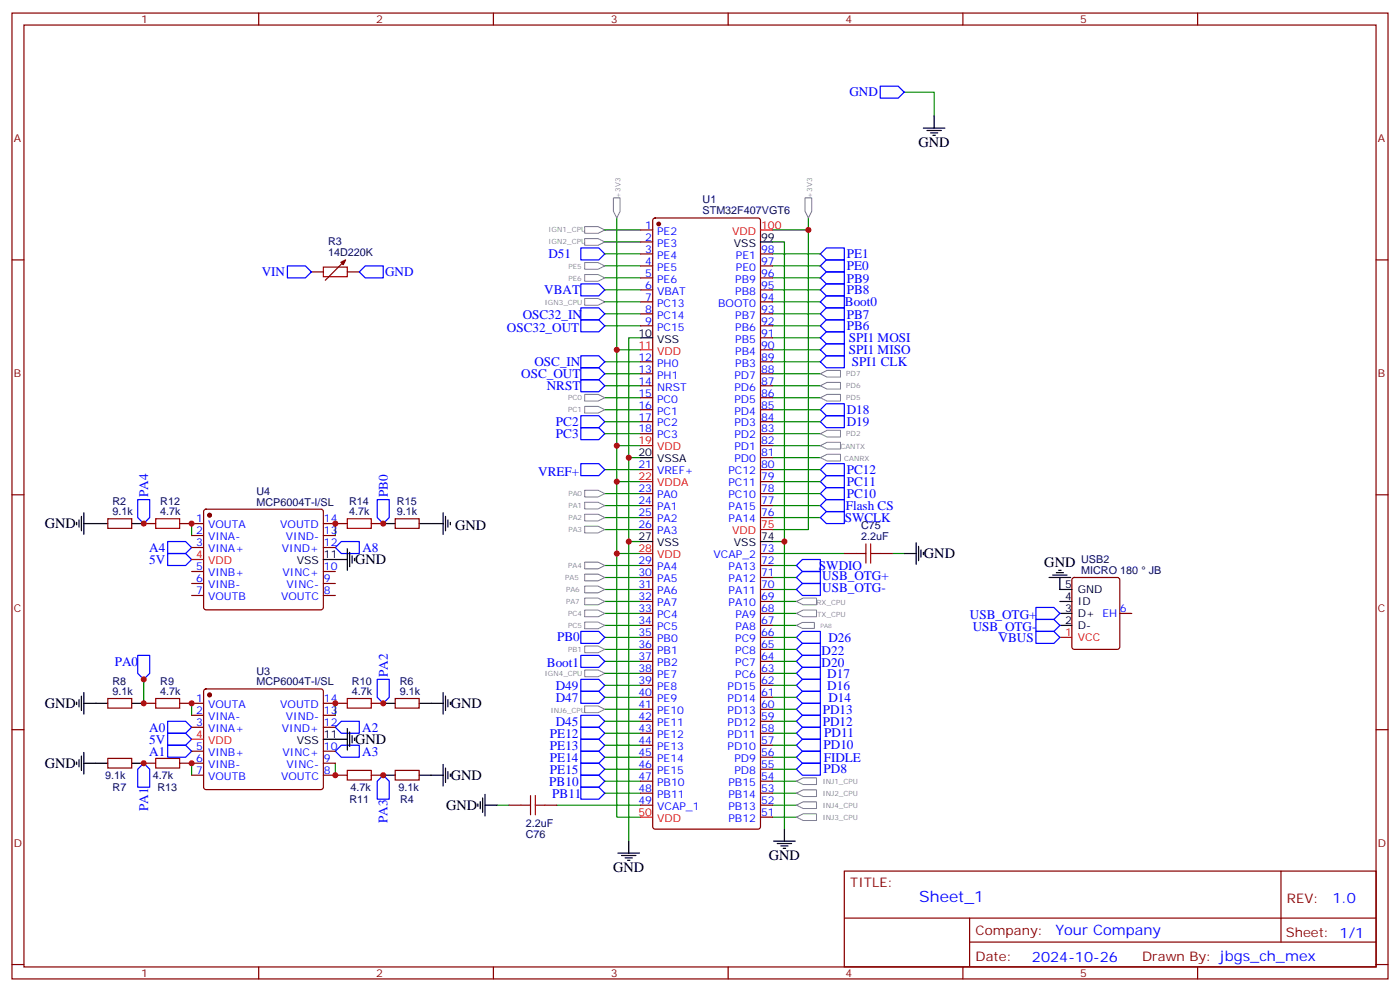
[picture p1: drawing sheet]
<svg xmlns="http://www.w3.org/2000/svg" width="412mm" height="292mm" viewBox="0 0 412 292" stroke-linecap="round" stroke-linejoin="round" font-family="sans-serif">
<g fill="none" stroke="#870000" stroke-width=".35">
<path d="M3.5 3.8h405.4v284.4h-405.4zM7.1 7.4h398.2v277.3h-398.2zM76.2 3.8v3.6M145.3 3.8v3.6M214.5 3.8v3.6M283.6 3.8v3.6M352.8 3.8v3.6M3.5 76.5h3.6M405.3 76.5h3.6M3.5 145.7h3.6M405.3 145.7h3.6M3.5 214.8h3.6"/>
<path d="M405.3 214.8h3.6M248.7 256.4h156.6v28.3h-156.6zM377.3 256.5v20.8M248.7 270.3h156.5M285.6 277.3h119.6M285.6 270.3v14.1M3.5 284h3.6M76.2 284.7v3.5M145.3 284.7v3.5M214.5 284.7v3.5M283.6 284.7v3.5M352.8 284.7v3.5"/>
<path d="M405.3 284h3.6"/>
</g>
<g fill="none" stroke="#00f" stroke-width=".35">
<path d="M171.1 73h5.3l1.8 1.8-1.8 1.7h-5.3zM241.7 74.8l1.7-1.8h5.3v3.5h-5.3zM241.7 78.3l1.7-1.8h5.3v3.5h-5.3zM171.1 83.6h5.3l1.8 1.7-1.8 1.8h-5.3zM241.7 85.3l1.7-1.7h5.3v3.5h-5.3zM241.7 81.8l1.7-1.8h5.3v3.6h-5.3zM241.7 92.4l1.7-1.8h5.3v3.6h-5.3zM241.7 95.9l1.7-1.7h5.3v3.5h-5.3zM171.1 125.9h5.3l1.8 1.8-1.8 1.7h-5.3zM171.1 122.4h5.3l1.8 1.7-1.8 1.8h-5.3zM241.7 138.3l1.7-1.8h5.3v3.5h-5.3zM241.7 120.6l1.7-1.7h5.3v3.5h-5.3z"/>
<path d="M241.7 124.1l1.7-1.7h5.3v3.5h-5.3zM241.7 141.8l1.7-1.8h5.3v3.5h-5.3zM241.7 145.3l1.7-1.8h5.3v3.6h-5.3zM171.1 200h5.3l1.8 1.8-1.8 1.7h-5.3zM234.6 194.7l1.8-1.8h5.3v3.6h-5.3zM234.6 198.2l1.8-1.7h5.3v3.5h-5.3zM234.6 187.6l1.8-1.7h5.3v3.5h-5.3zM236.4 189.4h5.3v3.5h-5.3l-1.8-1.7zM171.1 217.6h5.3l1.8 1.8-1.8 1.8h-5.3zM171.1 214.1h5.3l1.8 1.8-1.8 1.7h-5.3zM171.1 203.5h5.3l1.8 1.8-1.8 1.7h-5.3zM171.1 210.6h5.3l1.8 1.7-1.8 1.8h-5.3z"/>
<path d="M234.6 208.8l1.8-1.8h5.3v3.6h-5.3zM234.6 212.3l1.8-1.7h5.3v3.5h-5.3zM234.6 201.8l1.8-1.8h5.3v3.5h-5.3zM234.6 205.3l1.8-1.8h5.3v3.5h-5.3zM171.1 231.7h5.3l1.8 1.8-1.8 1.8h-5.3zM171.1 228.2h5.3l1.8 1.8-1.8 1.7h-5.3zM171.1 224.7h5.3l1.8 1.7-1.8 1.8h-5.3zM171.1 221.2h5.3l1.8 1.7-1.8 1.8h-5.3z"/>
</g>
<g fill="#fff" stroke="#828282" stroke-width=".29">
<path d="M172.2 197.2h4l2 1-2 1h-4z"/>
<path d="M172.2 87.9h4l2 1-2 1h-4z"/>
<path d="M172.2 70.2h4l2 1-2 1h-4z"/>
<path d="M172.2 66.7h4l2 1-2 1h-4z"/>
</g>
<g fill="none" stroke="#008700" stroke-width=".35">
<path d="M178.2 78.3h10.5M178.2 74.8h10.5M178.2 71.2h10.5M178.2 67.7h10.5M181.7 64.2v38.8h7M227.5 71.2h3.6v88.2h-3.6M227.5 78.3h14.2M227.5 74.8h14.2M238.1 67.7v88.2h-10.6M238.1 64.2v3.5h-10.6M178.2 92.4h10.5M178.2 85.3h10.5"/>
<path d="M178.2 81.8h10.5M178.2 95.9h10.5M178.2 88.9h10.5M188.7 99.4h-3.5v60h3.5M227.5 92.4h14.2M227.5 85.3h14.2M227.5 81.8h14.2M227.5 95.9h14.2M227.5 88.9h14.2M227.5 99.4h14.2M178.2 110h10.5M178.2 106.5h10.5"/>
<path d="M178.2 117.1h10.5M178.2 113.6h10.5M181.7 103v28.2h7M227.5 110h14.2M227.5 103h14.2M227.5 106.5h14.2M227.5 117.1h14.2M227.5 113.6h14.2M178.2 138.3h10.5M178.2 124.1h10.5M178.2 120.6h10.5M178.2 127.7h10.5"/>
<path d="M181.7 131.2v31.7h7M185.2 134.7h3.5M227.5 138.3h14.2M227.5 124.1h14.2M227.5 120.6h14.2M227.5 134.7h14.2M227.5 131.2h14.2M227.5 127.7h14.2M56.4 154.1v3.6M98.8 154.1v3.6M178.2 148.8h10.5M178.2 152.4h10.5"/>
<path d="M178.2 145.3h10.5M178.2 155.9h10.5M181.7 141.8h7M185.2 159.4v88.2M227.5 148.8h14.2M227.5 152.4h14.2M227.5 141.8h14.2M227.5 145.3h14.2M231.1 159.4v84.7M178.2 166.5h10.5M178.2 170h10.5M178.2 173.5h10.5"/>
<path d="M178.2 177.1h10.5M181.7 162.9v77.7h7M227.5 166.5h7.1M227.5 162.9h21.2M227.5 170h7.1M227.5 173.5h7.1M227.5 177.1h7.1M262.8 162.9h3.5M42.3 200v7M178.2 198.2h10.5M178.2 194.7h10.5M178.2 184.1h10.5"/>
<path d="M178.2 187.6h10.5M178.2 191.2h10.5M178.2 180.6h10.5M227.5 198.2h7.1M227.5 194.7h7.1M227.5 184.1h7.1M227.5 187.6h7.1M227.5 191.2h7.1M227.5 180.6h7.1M56.4 207v3.6M98.8 207v3.6M178.2 219.4h10.5"/>
<path d="M178.2 215.9h10.5M178.2 212.3h10.5M178.2 208.8h10.5M178.2 205.3h10.5M178.2 201.8h10.5M227.5 219.4h7.1M227.5 215.9h7.1M227.5 212.3h7.1M227.5 208.8h7.1M227.5 205.3h7.1M227.5 201.8h7.1M56.4 224.7v3.5"/>
<path d="M98.8 224.7v3.5M146.4 237h3.5M164 237h24.7M178.2 226.4h10.5M178.2 222.9h10.5M178.2 233.5h10.5M178.2 230h10.5M227.5 237h7.1M227.5 226.4h7.1M227.5 222.9h7.1M227.5 233.5h7.1M227.5 230h7.1"/>
<path d="M227.5 240.6h7.1"/>
</g>
<g fill="none" stroke="#00f" stroke-width=".35">
<path d="M241.7 99.4l1.7-1.7h5.3v3.5h-5.3zM243.4 87.1h5.3v3.5h-5.3l-1.7-1.7zM171.1 111.8h5.3l1.8 1.8-1.8 1.7h-5.3zM171.1 108.3h5.3l1.8 1.7-1.8 1.8h-5.3zM171.1 104.7h5.3l1.8 1.8-1.8 1.8h-5.3zM241.7 103l1.7-1.8h5.3v3.5h-5.3zM241.7 106.5l1.7-1.8h5.3v3.6h-5.3zM171.1 136.5h5.3l1.8 1.8-1.8 1.7h-5.3zM40.6 147.1h3.5v5.3l-1.8 1.7-1.7-1.7zM49.4 159.4h5.3l1.7 1.8-1.7 1.7h-5.3zM111.1 147.1h3.6v5.3l-1.8 1.7-1.8-1.7zM241.7 152.4l1.7-1.8h5.3v3.5h-5.3z"/>
<path d="M49.4 162.9h5.3l1.7 1.8-1.7 1.8h-5.3zM98.8 161.2l1.7-1.8h5.3v3.5h-5.3zM234.6 166.5l1.8-1.8h5.3v3.5h-5.3zM40.6 192.9h3.5v5.3l-1.8 1.8-1.7-1.8zM111.1 200h3.6v5.3l-1.8 1.7-1.8-1.7zM171.1 192.9h5.3l1.8 1.8-1.8 1.8h-5.3zM49.4 219.4h5.3l1.7 1.8-1.7 1.7h-5.3zM49.4 212.3h5.3l1.7 1.8-1.7 1.8h-5.3zM49.4 215.9h5.3l1.7 1.7-1.7 1.8h-5.3zM98.8 214.1l1.7-1.8h5.3v3.6h-5.3zM234.6 219.4l1.8-1.8h5.3v3.6h-5.3zM234.6 215.9l1.8-1.8h5.3v3.5h-5.3z"/>
<path d="M42.3 224.7l1.8 1.7v5.3h-3.5v-5.3zM98.8 221.2l1.7-1.8h5.3v3.5h-5.3zM112.9 228.2l1.8 1.8v5.3h-3.6v-5.3zM234.6 226.4l1.8-1.7h5.3v3.5h-5.3zM236.4 221.2h5.3v3.5h-5.3l-1.8-1.8z"/>
</g>
<g fill="none" stroke="#000" stroke-width=".35">
<path d="M22.6 153.8v.7M23.3 153.1v2.1M24 152v4.2M24.7 154.1h7M24.7 151v6.3M38.8 154.1h3.5M112.9 154.1h3.5M123.5 154.1h7M130.5 151v6.3M131.2 152v4.2M131.9 153.1v2.1M132.6 153.8v.7"/>
<path d="M269.9 159.8v6.3M98.8 164.7h3.5M102.3 161.5v6.4M103 162.6v4.2M103.7 163.7v2.1M104.4 164.4v.7M266.3 162.9h3.6M270.6 160.8v4.3M271.3 161.9v2.1M272 162.6v.7M22.6 206.7v.7M23.3 206v2.1"/>
<path d="M24 204.9v4.3M24.7 207h7M24.7 203.9v6.3M38.8 207h3.5M98.8 217.6h3.5M102.3 214.5v6.3M103 215.5v4.2M103.7 216.6v2.1M104.4 217.3v.7M112.9 207h3.5M123.5 207h7M130.5 203.9v6.3"/>
<path d="M131.2 204.9v4.3M131.9 206v2.1M132.6 206.7v.7M22.6 224.3v.7M23.3 223.6v2.1M24 222.6v4.2M24.7 221.5v6.4M24.7 224.7h7M38.8 224.7h3.5M112.9 228.2h3.5M123.5 228.2h7M130.5 225v6.4"/>
<path d="M131.2 226.1v4.2M131.9 227.2v2.1M132.6 227.9v.7M140.8 236.7v.7M141.5 236v2.1M142.2 234.9v4.2M142.9 237h3.5M142.9 233.9v6.3M182 251.1h6.4M183.1 251.8h4.2M184.1 252.6h2.2M184.9 253.3h.7"/>
<path d="M185.2 247.6v3.5M227.9 247.6h6.3M229 248.3h4.2M230 249h2.1M230.7 249.7h.7M231.1 244.1v3.5"/>
</g>
<g fill="none" stroke="#870000" stroke-width=".35">
<path d="M31.7 152.7h7.1v2.8h-7.1zM42.3 154.1h3.6M52.9 154.1h3.5M98.8 154.1h3.5M109.4 154.1h3.5M116.4 152.7h7.1v2.8h-7.1zM248.7 162.9h3.5M259.3 162.9h3.5M31.7 205.6h7.1v2.9h-7.1zM42.3 207h3.6M52.9 207h3.5M98.8 207h3.5"/>
<path d="M109.4 207h3.5M116.4 205.6h7.1v2.9h-7.1zM31.7 223.3h7.1v2.8h-7.1zM42.3 224.7h3.6M52.9 224.7h3.5M98.8 228.2h3.5M109.4 228.2h3.5M116.4 226.8h7.1v2.8h-7.1zM149.9 237h3.6M160.5 237h3.5"/>
</g>
<g fill="none" stroke="#a10000" stroke-width=".35">
<path d="M45.9 152.7h7v2.8h-7zM102.3 152.7h7.1v2.8h-7.1zM252.2 162.9h2.9M255.1 160.1v5.7M256.5 160.1v5.7M256.5 162.9h2.8M45.9 205.6h7v2.9h-7zM102.3 205.6h7.1v2.9h-7.1zM45.9 223.3h7v2.8h-7zM102.3 226.8h7.1v2.8h-7.1zM153.5 237h2.8M156.3 234.2v5.7"/>
<path d="M157.7 234.2v5.7M157.7 237h2.8"/>
</g>
<g fill="#fff" stroke="#828282" stroke-width=".29">
<path d="M172.2 207.8h4l2 1-2 1h-4z"/>
<path d="M234.6 177.1l2-1h3.9v1.9h-3.9z"/>
<path d="M234.6 180.6l2-1h3.9v2h-3.9z"/>
<path d="M234.6 230l2-1h3.9v2h-3.9z"/>
<path d="M234.6 233.5l2-1h3.9v2h-3.9z"/>
<path d="M234.6 240.6l2-1h3.9v1.9h-3.9z"/>
<path d="M234.6 237l2-1h3.9v2h-3.9z"/>
<path d="M241.7 131.2l1.9-1h4v2h-4z"/>
<path d="M241.7 134.7l1.9-1h4v2h-4z"/>
</g>
<path d="M234.6 170l1.8-1.8h5.3v3.6h-5.3zM234.6 173.5l1.8-1.7h5.3v3.5h-5.3z" fill="none" stroke="#00f" stroke-width=".35"/>
<g fill="#fff" stroke="#828282" stroke-width=".29">
<path d="M172.2 77.3h4l2 1-2 1h-4z"/>
<path d="M180.7 58.2h2v4l-1 2-1-2z"/>
<path d="M237.1 58.2h2v4l-1 2-1-2z"/>
<path d="M172.2 144.3h4l2 1-2 1h-4z"/>
<path d="M172.2 147.8h4l2 1-2 1h-4z"/>
<path d="M172.2 151.4h4l2 1-2 1h-4z"/>
<path d="M172.2 154.9h4l2 1-2 1h-4z"/>
<path d="M172.2 165.5h4l2 1-2 1h-4z"/>
<path d="M172.2 183.1h4l2 1-2 1h-4z"/>
<path d="M172.2 179.6h4l2 1-2 1h-4z"/>
<path d="M172.2 190.2h4l2 1-2 1h-4z"/>
<path d="M172.2 116.1h4l2 1-2 1h-4z"/>
<path d="M172.2 119.6h4l2 1-2 1h-4z"/>
<path d="M234.6 184.1l1.8-.9h3.5v1.8h-3.5z"/>
</g>
<path d="M241.7 148.8l1.7-1.7h5.3v3.5h-5.3z" fill="none" stroke="#00f" stroke-width=".35"/>
<g fill="#fff" stroke="#828282" stroke-width=".29">
<path d="M241.7 117.1l1.9-1h4v2h-4z"/>
<path d="M241.7 113.6l1.9-1h4v1.9h-4z"/>
<path d="M172.2 176.1h4l2 1-2 .9h-4z"/>
<path d="M172.2 172.5h4l2 1-2 1h-4z"/>
<path d="M241.7 127.7l1.9-1h4v2h-4z"/>
<path d="M241.7 110l1.9-1h4v2h-4z"/>
<path d="M172.2 169h4l2 1-2 1h-4z"/>
</g>
<path d="M171.1 90.6h5.3l1.8 1.8-1.8 1.8h-5.3zM171.1 94.2h5.3l1.8 1.7-1.8 1.8h-5.3z" fill="none" stroke="#00f" stroke-width=".35"/>
<path d="M172.2 80.8h4l2 1-2 1h-4z" fill="#fff" stroke="#828282" stroke-width=".29"/>
<g fill="#870000" stroke="#870000" stroke-width=".35">
<path d="M100.4 77.2l1.4-.7-.7 1.4z"/>
<circle cx="61.7" cy="204.6" r=".53"/>
<circle cx="61.7" cy="151.7" r=".53"/>
<circle cx="194" cy="65.9" r=".53"/>
</g>
<g fill="none" stroke="#870000" stroke-width=".35">
<path d="M101.1 77.2l-5.3 5.3M188.7 67.7h3.6M188.7 71.2h3.6M188.7 74.8h3.6M188.7 78.3h3.6M192.5 64.4l.5-.2h30.3l.5 .2 .2 .5v178.5l-.2 .5-.5 .2h-30.3l-.5-.2-.2-.5v-178.5zM224 74.8h3.5M224 78.3h3.5M91.7 80h3.5M102.3 80h3.5M188.7 81.8h3.6M188.7 85.3h3.6"/>
<path d="M188.7 88.9h3.6M188.7 92.4h3.6M188.7 95.9h3.6M224 81.8h3.5M224 85.3h3.5M224 88.9h3.5M224 92.4h3.5M224 95.9h3.5M224 99.4h3.5M188.7 106.5h3.6M188.7 110h3.6M188.7 113.6h3.6"/>
<path d="M188.7 117.1h3.6M224 106.5h3.5M224 110h3.5M224 113.6h3.5M224 117.1h3.5M224 103h3.5M188.7 120.6h3.6M188.7 124.1h3.6M188.7 127.7h3.6M188.7 138.3h3.6M224 120.6h3.5M224 124.1h3.5"/>
<path d="M224 127.7h3.5M224 138.3h3.5M224 134.7h3.5M224 131.2h3.5M56.4 154.1h3.6M56.4 157.7h3.6M60.2 150.1l.5-.2h33.8l.5 .2 .2 .5v28.2l-.2 .5-.5 .2h-33.8l-.5-.2-.2-.5v-28.2zM95.2 154.1h3.6M95.2 157.7h3.6M188.7 145.3h3.6M188.7 148.8h3.6M188.7 152.4h3.6"/>
<path d="M188.7 155.9h3.6M224 145.3h3.5M224 148.8h3.5M224 152.4h3.5M224 141.8h3.5M56.4 161.2h3.6M56.4 168.2h3.6M56.4 171.8h3.6M56.4 175.3h3.6M95.2 161.2h3.6M95.2 168.2h3.6M95.2 171.8h3.6"/>
<path d="M95.2 175.3h3.6M188.7 166.5h3.6M188.7 170h3.6M188.7 173.5h3.6M188.7 177.1h3.6M224 166.5h3.5M224 170h3.5M224 173.5h3.5M224 177.1h3.5M224 162.9h3.5M316 170.2l.4-.2h12.7l.7 .4v20.1l-.4 .6-13 .1-.6-.5-.1-20zM188.7 180.6h3.6"/>
<path d="M188.7 184.1h3.6M188.7 187.6h3.6M188.7 191.2h3.6M188.7 194.7h3.6M188.7 198.2h3.6M224 180.6h3.5M224 184.1h3.5M224 187.6h3.5M224 191.2h3.5M224 194.7h3.5M224 198.2h3.5M329.8 180.6h3.6"/>
<path d="M56.4 207h3.6M56.4 210.6h3.6M56.4 214.1h3.6M60.2 203l.5-.2h33.8l.5 .2 .2 .5v28.2l-.2 .5-.5 .2h-33.8l-.5-.2-.2-.5v-28.2zM95.2 207h3.6M95.2 210.6h3.6M95.2 214.1h3.6M188.7 201.8h3.6M188.7 205.3h3.6M188.7 208.8h3.6M188.7 212.3h3.6M188.7 215.9h3.6"/>
<path d="M188.7 219.4h3.6M224 201.8h3.5M224 205.3h3.5M224 208.8h3.5M224 212.3h3.5M224 215.9h3.5M224 219.4h3.5M56.4 221.2h3.6M56.4 224.7h3.6M56.4 228.2h3.6M95.2 221.2h3.6M95.2 224.7h3.6"/>
<path d="M95.2 228.2h3.6M188.7 222.9h3.6M188.7 226.4h3.6M188.7 230h3.6M188.7 233.5h3.6M188.7 237h3.6M224 222.9h3.5M224 226.4h3.5M224 230h3.5M224 233.5h3.5M224 237h3.5M224 240.6h3.5"/>
</g>
<path d="M224 67.7h3.5M188.7 103h3.6M188.7 131.2h3.6M188.7 141.8h3.6M224 155.9h3.5M56.4 164.7h3.6M188.7 162.9h3.6M312.2 187.6h3.5M56.4 217.6h3.6M188.7 240.6h3.6" fill="none" stroke="#f00" stroke-width=".35"/>
<g fill="none" stroke="#000" stroke-width=".35">
<path d="M272 37.7h6.3M273 38.4h4.3M274.1 39.1h2.1M274.8 39.8h.7M275.2 34.2v3.5M224 71.2h3.5M188.7 99.4h3.6M188.7 134.7h3.6M188.7 159.4h3.6M224 159.4h3.5M95.2 164.7h3.6M309 170h6.4"/>
<path d="M310.1 169.3h4.2M311.1 168.6h2.2M311.9 167.9h.7M312.2 177.1h3.5M312.2 170v3.5h3.5M312.2 184.1h3.5M312.2 180.6h3.5M95.2 217.6h3.6"/>
</g>
<path d="M266.3 27.1h8.9v7.1" fill="none" stroke="#008700" stroke-width=".35"/>
<path d="M259.3 25.4h5.3l1.7 1.7-1.7 1.8h-5.3zM84.7 78.3h5.3l1.7 1.7-1.7 1.8h-5.3zM105.8 80l1.8-1.7h5.3v3.5h-5.3zM305.2 178.8h5.2l1.8 1.8-1.8 1.8h-5.2zM171.1 185.9h5.3l1.8 1.7-1.8 1.8h-5.3zM305.2 185.9h5.2l1.8 1.7-1.8 1.8h-5.2zM305.2 182.4h5.2l1.8 1.7-1.8 1.8h-5.2z" fill="none" stroke="#00f" stroke-width=".35"/>
<path d="M95.2 78.6h7.1v2.9h-7.1z" fill="none" stroke="#a10000" stroke-width=".35"/>
<g fill="#c00">
<circle cx="98.8" cy="154.1" r=".88"/>
<circle cx="112.9" cy="154.1" r=".88"/>
<circle cx="42.3" cy="154.1" r=".88"/>
<circle cx="56.4" cy="154.1" r=".88"/>
<circle cx="98.8" cy="228.2" r=".88"/>
<circle cx="98.8" cy="207" r=".88"/>
<circle cx="112.9" cy="207" r=".88"/>
<circle cx="112.9" cy="228.2" r=".88"/>
<circle cx="42.3" cy="224.7" r=".88"/>
<circle cx="56.4" cy="224.7" r=".88"/>
<circle cx="42.3" cy="200" r=".88"/>
<circle cx="42.3" cy="207" r=".88"/>
<circle cx="56.4" cy="207" r=".88"/>
<circle cx="185.2" cy="159.4" r=".88"/>
<circle cx="181.7" cy="162.9" r=".88"/>
<circle cx="181.7" cy="103" r=".88"/>
<circle cx="181.7" cy="131.2" r=".88"/>
<circle cx="238.1" cy="67.7" r=".88"/>
<circle cx="231.1" cy="159.4" r=".88"/>
<circle cx="181.7" cy="141.8" r=".88"/>
<circle cx="185.2" cy="134.7" r=".88"/>
</g>
<text font-size="4.6" fill="#00f" x="270.8" y="265.5">Sheet_1</text>
<g font-size="4.2">
<text x="270.6" y="43.4">GND</text>
<text x="13.2" y="155.5">GND</text>
<text x="134.1" y="155.9">GND</text>
<text x="104.6" y="166.1">GND</text>
<text x="272.2" y="164.3">GND</text>
<text x="307.6" y="166.9">GND</text>
<text x="13.2" y="208.5">GND</text>
<text x="132.8" y="208.5">GND</text>
<text x="104.6" y="219">GND</text>
<text x="13.2" y="226.1">GND</text>
<text x="132.8" y="229.6">GND</text>
<text x="131.4" y="238.4">GND</text>
<text x="180.6" y="256.8">GND</text>
<text x="226.5" y="253.3">GND</text>
</g>
<g font-size="4.2" fill="#00f">
<text x="392.5" y="265.7">1.0</text>
<text x="310.9" y="275.3">Your Company</text>
<text x="304" y="283.1">2024-10-26</text>
</g>
<g font-size="3.9" fill="#00f">
<text x="250.2" y="28.4">GND</text>
<text x="161.6" y="76.1">D51</text>
<text x="249.4" y="76">PE1</text>
<text x="77.1" y="81.3">VIN</text>
<text x="113.4" y="81.3">GND</text>
<text x="249.4" y="83.2">PB9</text>
<text x="249.4" y="79.6">PE0</text>
<text x="160.3" y="86.6">VBAT</text>
<text x="249.4" y="86.6">PB8</text>
<text x="154" y="93.8">OSC32_IN</text>
<text x="248.9" y="90.1">Boot0</text>
<text x="249.4" y="93.8">PB7</text>
<text x="149.3" y="97.7">OSC32_OUT</text>
<text x="249.4" y="97.2">PB6</text>
<text x="250" y="100.7">SPI1 MOSI</text>
<text x="157.4" y="107.8">OSC_IN</text>
<text x="250" y="104.2">SPI1 MISO</text>
<text x="251" y="107.8">SPI1 CLK</text>
<text x="153.5" y="111.3">OSC_OUT</text>
<text x="161.1" y="114.8">NRST</text>
<text x="163.8" y="125.4">PC2</text>
<text x="249.4" y="122">D18</text>
<text x="249.4" y="125.5">D19</text>
<text x="163.8" y="128.9">PC3</text>
<text x="158.5" y="140">VREF+</text>
<text x="249.4" y="139.6">PC12</text>
<text x="249.4" y="143.2">PC11</text>
<text x="43.7" y="146.4" transform="rotate(-90 43.7 146.4)">PA4</text>
<text x="114.2" y="146.4" transform="rotate(-90 114.2 146.4)">PB0</text>
<text x="249.4" y="146.6">PC10</text>
<text x="248.8" y="153.6">SWCLK</text>
<text x="249.1" y="150.1">Flash CS</text>
<text x="43.9" y="162.5">A4</text>
<text x="43.9" y="166">5V</text>
<text x="106.7" y="162.5">A8</text>
<text x="241.2" y="167.7">SWDIO</text>
<text x="242.2" y="170.8">USB_OTG+</text>
<text x="242.2" y="174.3">USB_OTG-</text>
<text x="285.7" y="182.3">USB_OTG+</text>
<text x="286.6" y="185.9">USB_OTG-</text>
<text x="164.1" y="188.8">PB0</text>
<text x="244" y="189">D26</text>
<text x="294.2" y="188.9">VBUS</text>
<text x="33.8" y="196">PA0</text>
<text x="161.1" y="196.5">Boot1</text>
<text x="242" y="192.7">D22</text>
<text x="242" y="196.2">D20</text>
<text x="114.2" y="199.3" transform="rotate(-90 114.2 199.3)">PA2</text>
<text x="163.7" y="203">D49</text>
<text x="243.7" y="199.6">D17</text>
<text x="243.7" y="203">D16</text>
<text x="163.7" y="206.6">D47</text>
<text x="244" y="206.6">D14</text>
<text x="43.9" y="215.4">A0</text>
<text x="106.7" y="215.4">A2</text>
<text x="163.7" y="213.6">D45</text>
<text x="242.4" y="210.2">PD13</text>
<text x="242.4" y="213.6">PD12</text>
<text x="43.9" y="218.9">5V</text>
<text x="162" y="220.7">PE13</text>
<text x="162" y="217.1">PE12</text>
<text x="242.6" y="220.6">PD10</text>
<text x="242.8" y="217.1">PD11</text>
<text x="43.9" y="222.4">A1</text>
<text x="106.7" y="222.4">A3</text>
<text x="162" y="227.7">PE15</text>
<text x="162" y="224.2">PE14</text>
<text x="242.6" y="227.7">PD8</text>
<text x="242.6" y="224.2">FIDLE</text>
<text x="161.8" y="231.2">PB10</text>
<text x="43.6" y="238.8" transform="rotate(-90 43.6 238.8)">PA1</text>
<text x="162.7" y="234.8">PB11</text>
<text x="114.2" y="242.3" transform="rotate(-90 114.2 242.3)">PA3</text>
</g>
<g font-size="3.9" fill="#800">
<text x="250.5" y="261">TITLE:</text>
<text x="379.1" y="265.7">REV:</text>
<text x="287.4" y="275.2">Company:</text>
<text x="378.7" y="275.8">Sheet: 1/1</text>
<text x="287.4" y="282.9">Date:</text>
<text x="336.4" y="283">Drawn By: jbgs_ch_mex</text>
</g>
<g font-size="3.2" fill="#800">
<text x="41.6" y="6.8">1</text>
<text x="110.8" y="6.8">2</text>
<text x="179.9" y="6.8">3</text>
<text x="249.1" y="6.8">4</text>
<text x="318.2" y="6.8">5</text>
<text x="4.1" y="41.9">A</text>
<text x="405.9" y="41.9">A</text>
<text x="4.1" y="111.1">B</text>
<text x="405.9" y="111.1">B</text>
<text x="4.1" y="180.2">C</text>
<text x="405.9" y="180.2">C</text>
<text x="4.1" y="249.4">D</text>
<text x="405.9" y="249.4">D</text>
<text x="41.6" y="287.7">1</text>
<text x="110.8" y="287.7">2</text>
<text x="179.9" y="287.7">3</text>
<text x="249.1" y="287.7">4</text>
<text x="318.2" y="287.7">5</text>
</g>
<g font-size="3.2" fill="#000080">
<text x="207" y="59.7">U1</text>
<text x="207" y="63">STM32F407VGT6</text>
<text x="96.7" y="75.5">14D220K</text>
<text x="96.7" y="72.3">R3</text>
<text x="33.1" y="148.6">R2</text>
<text x="47.2" y="148.6">R12</text>
<text x="75.6" y="148.8">MCP6004T-I/SL</text>
<text x="75.6" y="145.8">U4</text>
<text x="102.8" y="148.6">R14</text>
<text x="116.9" y="148.6">R15</text>
<text x="33.1" y="151.7">9.1k</text>
<text x="47.2" y="151.7">4.7k</text>
<text x="102.8" y="151.7">4.7k</text>
<text x="116.9" y="151.7">9.1k</text>
<text x="253.7" y="155.8">C75</text>
<text x="253.7" y="159.1">2.2uF</text>
<text x="318.5" y="165.8">USB2</text>
<text x="318.5" y="168.9">MICRO 180</text>
<text x="338.4" y="168.9">JB</text>
<text x="33.1" y="201.5">R8</text>
<text x="47.2" y="201.5">R9</text>
<text x="75.6" y="201.8">MCP6004T-I/SL</text>
<text x="75.6" y="198.7">U3</text>
<text x="103.7" y="201.5">R10</text>
<text x="117.8" y="201.5">R6</text>
<text x="33.1" y="204.6">9.1k</text>
<text x="47.2" y="204.6">4.7k</text>
<text x="103.7" y="204.6">4.7k</text>
<text x="117.8" y="204.6">9.1k</text>
<text x="30.9" y="229.4">9.1k</text>
<text x="33.2" y="232.9">R7</text>
<text x="45" y="229.4">4.7k</text>
<text x="46.4" y="232.9">R13</text>
<text x="103.3" y="232.9">4.7k</text>
<text x="117.4" y="232.9">9.1k</text>
<text x="102.9" y="236.5">R11</text>
<text x="117.8" y="236.5">R4</text>
<text x="154.9" y="243.4">2.2uF</text>
<text x="154.9" y="246.6">C76</text>
</g>
<g font-size="3.2" fill="#00f">
<text x="190.1" y="67.3">1</text>
<text x="190.1" y="70.9">2</text>
<text x="193.6" y="69.1">PE2</text>
<text x="190.1" y="74.4">3</text>
<text x="190.1" y="77.9">4</text>
<text x="193.6" y="72.6">PE3</text>
<text x="193.6" y="76.2">PE4</text>
<text x="216.8" y="76.2">PE1</text>
<text x="224.2" y="77.9">97</text>
<text x="224.2" y="74.4">98</text>
<text x="190.1" y="81.5">5</text>
<text x="193.6" y="79.7">PE5</text>
<text x="193.6" y="83.2">PE6</text>
<text x="216.6" y="83.2">PB9</text>
<text x="216.8" y="79.7">PE0</text>
<text x="224.2" y="81.5">96</text>
<text x="190.1" y="85">6</text>
<text x="190.1" y="88.5">7</text>
<text x="193.6" y="86.7">VBAT</text>
<text x="216.6" y="86.7">PB8</text>
<text x="224.2" y="88.5">94</text>
<text x="224.2" y="85">95</text>
<text x="190.1" y="92">8</text>
<text x="190.1" y="95.6">9</text>
<text x="193.6" y="90.3">PC13</text>
<text x="193.6" y="93.8">PC14</text>
<text x="211.6" y="90.3">BOOT0</text>
<text x="216.6" y="93.8">PB7</text>
<text x="224.2" y="95.6">92</text>
<text x="224.2" y="92">93</text>
<text x="193.6" y="97.3">PC15</text>
<text x="216.6" y="100.9">PB5</text>
<text x="216.6" y="97.3">PB6</text>
<text x="224.2" y="99.1">91</text>
<text x="188.1" y="106.2">12</text>
<text x="193.6" y="107.9">PH0</text>
<text x="216.6" y="107.9">PB3</text>
<text x="216.6" y="104.4">PB4</text>
<text x="224.2" y="106.2">89</text>
<text x="224.2" y="102.6">90</text>
<text x="188.1" y="109.7">13</text>
<text x="188.1" y="113.2">14</text>
<text x="193.6" y="111.4">PH1</text>
<text x="216.3" y="111.4">PD7</text>
<text x="224.2" y="113.2">87</text>
<text x="224.2" y="109.7">88</text>
<text x="188.1" y="116.7">15</text>
<text x="193.6" y="115">NRST</text>
<text x="193.6" y="118.5">PC0</text>
<text x="216.3" y="118.5">PD5</text>
<text x="216.3" y="115">PD6</text>
<text x="224.2" y="116.7">86</text>
<text x="188.1" y="120.3">16</text>
<text x="188.1" y="123.8">17</text>
<text x="193.6" y="122">PC1</text>
<text x="193.6" y="125.6">PC2</text>
<text x="216.3" y="125.6">PD3</text>
<text x="216.3" y="122">PD4</text>
<text x="224.2" y="123.8">84</text>
<text x="224.2" y="120.3">85</text>
<text x="188.1" y="127.3">18</text>
<text x="193.6" y="129.1">PC3</text>
<text x="216.3" y="129.1">PD2</text>
<text x="224.2" y="130.8">82</text>
<text x="224.2" y="127.3">83</text>
<text x="188.1" y="137.9">21</text>
<text x="216.3" y="136.1">PD0</text>
<text x="216.3" y="132.6">PD1</text>
<text x="224.2" y="137.9">80</text>
<text x="224.2" y="134.4">81</text>
<text x="193.6" y="139.7">VREF+</text>
<text x="214.5" y="143.2">PC11</text>
<text x="214.5" y="139.7">PC12</text>
<text x="224.2" y="141.4">79</text>
<text x="188.1" y="145">23</text>
<text x="188.1" y="148.5">24</text>
<text x="193.6" y="146.7">PA0</text>
<text x="214.5" y="146.7">PC10</text>
<text x="224.2" y="148.5">77</text>
<text x="224.2" y="145">78</text>
<text x="57.8" y="153.8">1</text>
<text x="61.3" y="155.5">VOUTA</text>
<text x="82.6" y="155.5">VOUTD</text>
<text x="95.4" y="153.8">14</text>
<text x="188.1" y="152">25</text>
<text x="188.1" y="155.5">26</text>
<text x="193.6" y="150.2">PA1</text>
<text x="193.6" y="153.8">PA2</text>
<text x="214.6" y="153.8">PA14</text>
<text x="214.6" y="150.2">PA15</text>
<text x="224.2" y="152">76</text>
<text x="57.8" y="157.3">2</text>
<text x="57.8" y="160.8">3</text>
<text x="61.3" y="159.1">VINA-</text>
<text x="84.2" y="159.1">VIND-</text>
<text x="95.4" y="160.8">12</text>
<text x="95.4" y="157.3">13</text>
<text x="193.6" y="157.3">PA3</text>
<text x="57.8" y="167.9">5</text>
<text x="61.3" y="162.6">VINA+</text>
<text x="83" y="162.6">VIND+</text>
<text x="95.4" y="167.9">10</text>
<text x="188.1" y="166.1">29</text>
<text x="193.6" y="167.9">PA4</text>
<text x="210.2" y="164.4">VCAP_2</text>
<text x="214.6" y="167.9">PA13</text>
<text x="224.2" y="166.1">72</text>
<text x="224.2" y="162.6">73</text>
<text x="57.8" y="171.4">6</text>
<text x="61.3" y="169.7">VINB+</text>
<text x="61.3" y="173.2">VINB-</text>
<text x="83.3" y="169.7">VINC+</text>
<text x="84.4" y="173.2">VINC-</text>
<text x="95.4" y="171.4">9</text>
<text x="188.1" y="169.7">30</text>
<text x="188.1" y="173.2">31</text>
<text x="193.6" y="171.4">PA5</text>
<text x="214.6" y="171.4">PA12</text>
<text x="224.2" y="173.2">70</text>
<text x="224.2" y="169.7">71</text>
<text x="57.8" y="174.9">7</text>
<text x="61.3" y="176.7">VOUTB</text>
<text x="82.8" y="176.7">VOUTC</text>
<text x="95.4" y="174.9">8</text>
<text x="188.1" y="176.7">32</text>
<text x="193.6" y="174.9">PA6</text>
<text x="193.6" y="178.5">PA7</text>
<text x="214.6" y="178.5">PA10</text>
<text x="214.6" y="174.9">PA11</text>
<text x="224.2" y="176.7">69</text>
<text x="188.1" y="180.2">33</text>
<text x="188.1" y="183.8">34</text>
<text x="193.6" y="182">PC4</text>
<text x="193.6" y="185.5">PC5</text>
<text x="216.6" y="185.5">PA8</text>
<text x="216.6" y="182">PA9</text>
<text x="224.2" y="183.8">67</text>
<text x="224.2" y="180.2">68</text>
<text x="329.8" y="180.2">6</text>
<text x="188.1" y="187.3">35</text>
<text x="188.1" y="190.8">36</text>
<text x="193.6" y="189.1">PB0</text>
<text x="216.6" y="189.1">PC9</text>
<text x="224.2" y="190.8">65</text>
<text x="224.2" y="187.3">66</text>
<text x="188.1" y="194.3">37</text>
<text x="188.1" y="197.9">38</text>
<text x="193.6" y="192.6">PB1</text>
<text x="193.6" y="196.1">PB2</text>
<text x="216.6" y="196.1">PC7</text>
<text x="216.6" y="192.6">PC8</text>
<text x="224.2" y="197.9">63</text>
<text x="224.2" y="194.3">64</text>
<text x="188.1" y="201.4">39</text>
<text x="193.6" y="199.6">PE7</text>
<text x="193.6" y="203.2">PE8</text>
<text x="214.3" y="203.2">PD15</text>
<text x="216.6" y="199.6">PC6</text>
<text x="224.2" y="201.4">62</text>
<text x="57.8" y="206.7">1</text>
<text x="61.3" y="208.5">VOUTA</text>
<text x="82.6" y="208.5">VOUTD</text>
<text x="95.4" y="206.7">14</text>
<text x="188.1" y="204.9">40</text>
<text x="188.1" y="208.5">41</text>
<text x="193.6" y="206.7">PE9</text>
<text x="214.3" y="206.7">PD14</text>
<text x="224.2" y="208.5">60</text>
<text x="224.2" y="204.9">61</text>
<text x="57.8" y="210.2">2</text>
<text x="57.8" y="213.7">3</text>
<text x="61.3" y="212">VINA-</text>
<text x="61.3" y="215.5">VINA+</text>
<text x="83" y="215.5">VIND+</text>
<text x="84.2" y="212">VIND-</text>
<text x="95.4" y="213.7">12</text>
<text x="95.4" y="210.2">13</text>
<text x="188.1" y="212">42</text>
<text x="188.1" y="215.5">43</text>
<text x="193.6" y="210.2">PE10</text>
<text x="193.6" y="213.7">PE11</text>
<text x="214.3" y="213.7">PD12</text>
<text x="214.3" y="210.2">PD13</text>
<text x="224.2" y="215.5">58</text>
<text x="224.2" y="212">59</text>
<text x="57.8" y="220.8">5</text>
<text x="95.4" y="220.8">10</text>
<text x="188.1" y="219">44</text>
<text x="193.6" y="217.3">PE12</text>
<text x="193.6" y="220.8">PE13</text>
<text x="214.3" y="220.8">PD10</text>
<text x="214.3" y="217.3">PD11</text>
<text x="224.2" y="219">57</text>
<text x="57.8" y="224.3">6</text>
<text x="57.8" y="227.9">7</text>
<text x="61.3" y="222.6">VINB+</text>
<text x="61.3" y="226.1">VINB-</text>
<text x="83.3" y="222.6">VINC+</text>
<text x="84.4" y="226.1">VINC-</text>
<text x="95.4" y="227.9">8</text>
<text x="95.4" y="224.3">9</text>
<text x="188.1" y="222.6">45</text>
<text x="188.1" y="226.1">46</text>
<text x="193.6" y="224.3">PE14</text>
<text x="193.6" y="227.9">PE15</text>
<text x="216.3" y="227.9">PD8</text>
<text x="216.3" y="224.3">PD9</text>
<text x="224.2" y="226.1">55</text>
<text x="224.2" y="222.6">56</text>
<text x="61.3" y="229.6">VOUTB</text>
<text x="82.8" y="229.6">VOUTC</text>
<text x="188.1" y="229.6">47</text>
<text x="188.1" y="233.2">48</text>
<text x="193.6" y="231.4">PB10</text>
<text x="214.6" y="231.4">PB15</text>
<text x="224.2" y="233.2">53</text>
<text x="224.2" y="229.6">54</text>
<text x="188.1" y="236.7">49</text>
<text x="193.6" y="234.9">PB11</text>
<text x="193.6" y="238.4">VCAP_1</text>
<text x="214.6" y="238.4">PB13</text>
<text x="214.6" y="234.9">PB14</text>
<text x="224.2" y="236.7">52</text>
<text x="214.6" y="242">PB12</text>
<text x="224.2" y="240.2">51</text>
</g>
<g font-size="3.2" fill="#f00">
<text x="215.6" y="69.1">VDD</text>
<text x="224.2" y="67.3">100</text>
<text x="188.1" y="102.6">11</text>
<text x="193.6" y="104.4">VDD</text>
<text x="188.1" y="130.8">19</text>
<text x="193.6" y="132.6">VDD</text>
<text x="188.1" y="141.4">22</text>
<text x="193.6" y="143.2">VDDA</text>
<text x="224.2" y="155.5">75</text>
<text x="215.6" y="157.3">VDD</text>
<text x="57.8" y="164.4">4</text>
<text x="61.3" y="166.1">VDD</text>
<text x="188.1" y="162.6">28</text>
<text x="193.6" y="164.4">VDD</text>
<text x="313.7" y="187.3">1</text>
<text x="317.5" y="188.7">VCC</text>
<text x="57.8" y="217.3">4</text>
<text x="61.3" y="219">VDD</text>
<text x="188.1" y="240.2">50</text>
<text x="193.6" y="242">VDD</text>
</g>
<g font-size="3.2">
<text x="224.2" y="70.9">99</text>
<text x="216.2" y="72.6">VSS</text>
<text x="188.1" y="99.1">10</text>
<text x="193.6" y="100.9">VSS</text>
<text x="188.1" y="134.4">20</text>
<text x="193.6" y="136.1">VSSA</text>
<text x="188.1" y="159.1">27</text>
<text x="193.6" y="160.8">VSS</text>
<text x="216.2" y="160.8">VSS</text>
<text x="224.2" y="159.1">74</text>
<text x="87.4" y="166.1">VSS</text>
<text x="95.4" y="164.4">11</text>
<text x="313.7" y="173.2">5</text>
<text x="313.7" y="176.7">4</text>
<text x="317.5" y="178.1">ID</text>
<text x="317.5" y="174.6">GND</text>
<text x="313.7" y="183.8">2</text>
<text x="313.7" y="180.2">3</text>
<text x="317.5" y="185.2">D-</text>
<text x="317.5" y="181.6">D+ EH</text>
<text x="87.4" y="219">VSS</text>
<text x="95.4" y="217.3">11</text>
</g>
<g font-size="2.1" fill="#838383">
<text x="182.7" y="58.2" transform="rotate(-90 182.7 58.2)">+3V3</text>
<text x="239.2" y="58.2" transform="rotate(-90 239.2 58.2)">+3V3</text>
<text x="161.6" y="71.9">IGN2_CPU</text>
<text x="161.6" y="68.4">IGN1_CPU</text>
<text x="167.4" y="79.1">PE5</text>
<text x="167.4" y="82.6">PE6</text>
<text x="160.5" y="89.7">IGN3_CPU</text>
<text x="249.3" y="110.7">PD7</text>
<text x="167.4" y="117.9">PC0</text>
<text x="249.3" y="117.8">PD5</text>
<text x="249.3" y="114.2">PD6</text>
<text x="167.4" y="121.4">PC1</text>
<text x="249.3" y="128.4">PD2</text>
<text x="247.6" y="132.3">CANTX</text>
<text x="248.7" y="135.6">CANRX</text>
<text x="167.4" y="146.1">PA0</text>
<text x="167.4" y="149.6">PA1</text>
<text x="167.4" y="153.2">PA2</text>
<text x="167.4" y="156.7">PA3</text>
<text x="167.4" y="167.3">PA4</text>
<text x="166.5" y="170.9">PA5</text>
<text x="166.8" y="177.9">PA7</text>
<text x="166.8" y="174.4">PA6</text>
<text x="240.5" y="178.1">RX_CPU</text>
<text x="167.4" y="184.9">PC5</text>
<text x="167.4" y="181.4">PC4</text>
<text x="240.7" y="181.7">TX_CPU</text>
<text x="167.4" y="191.9">PB1</text>
<text x="160.5" y="199.1">IGN4_CPU</text>
<text x="162.3" y="209.8">INJ6_CPU</text>
<text x="242.4" y="230.8">INJ1_CPU</text>
<text x="242.4" y="234.4">INJ2_CPU</text>
<text x="242.4" y="237.9">INJ4_CPU</text>
<text x="242.4" y="241.4">INJ3_CPU</text>
</g>
<text font-size="1.8" fill="#838383" x="241.7" y="184.8">PA8</text>
</svg>
